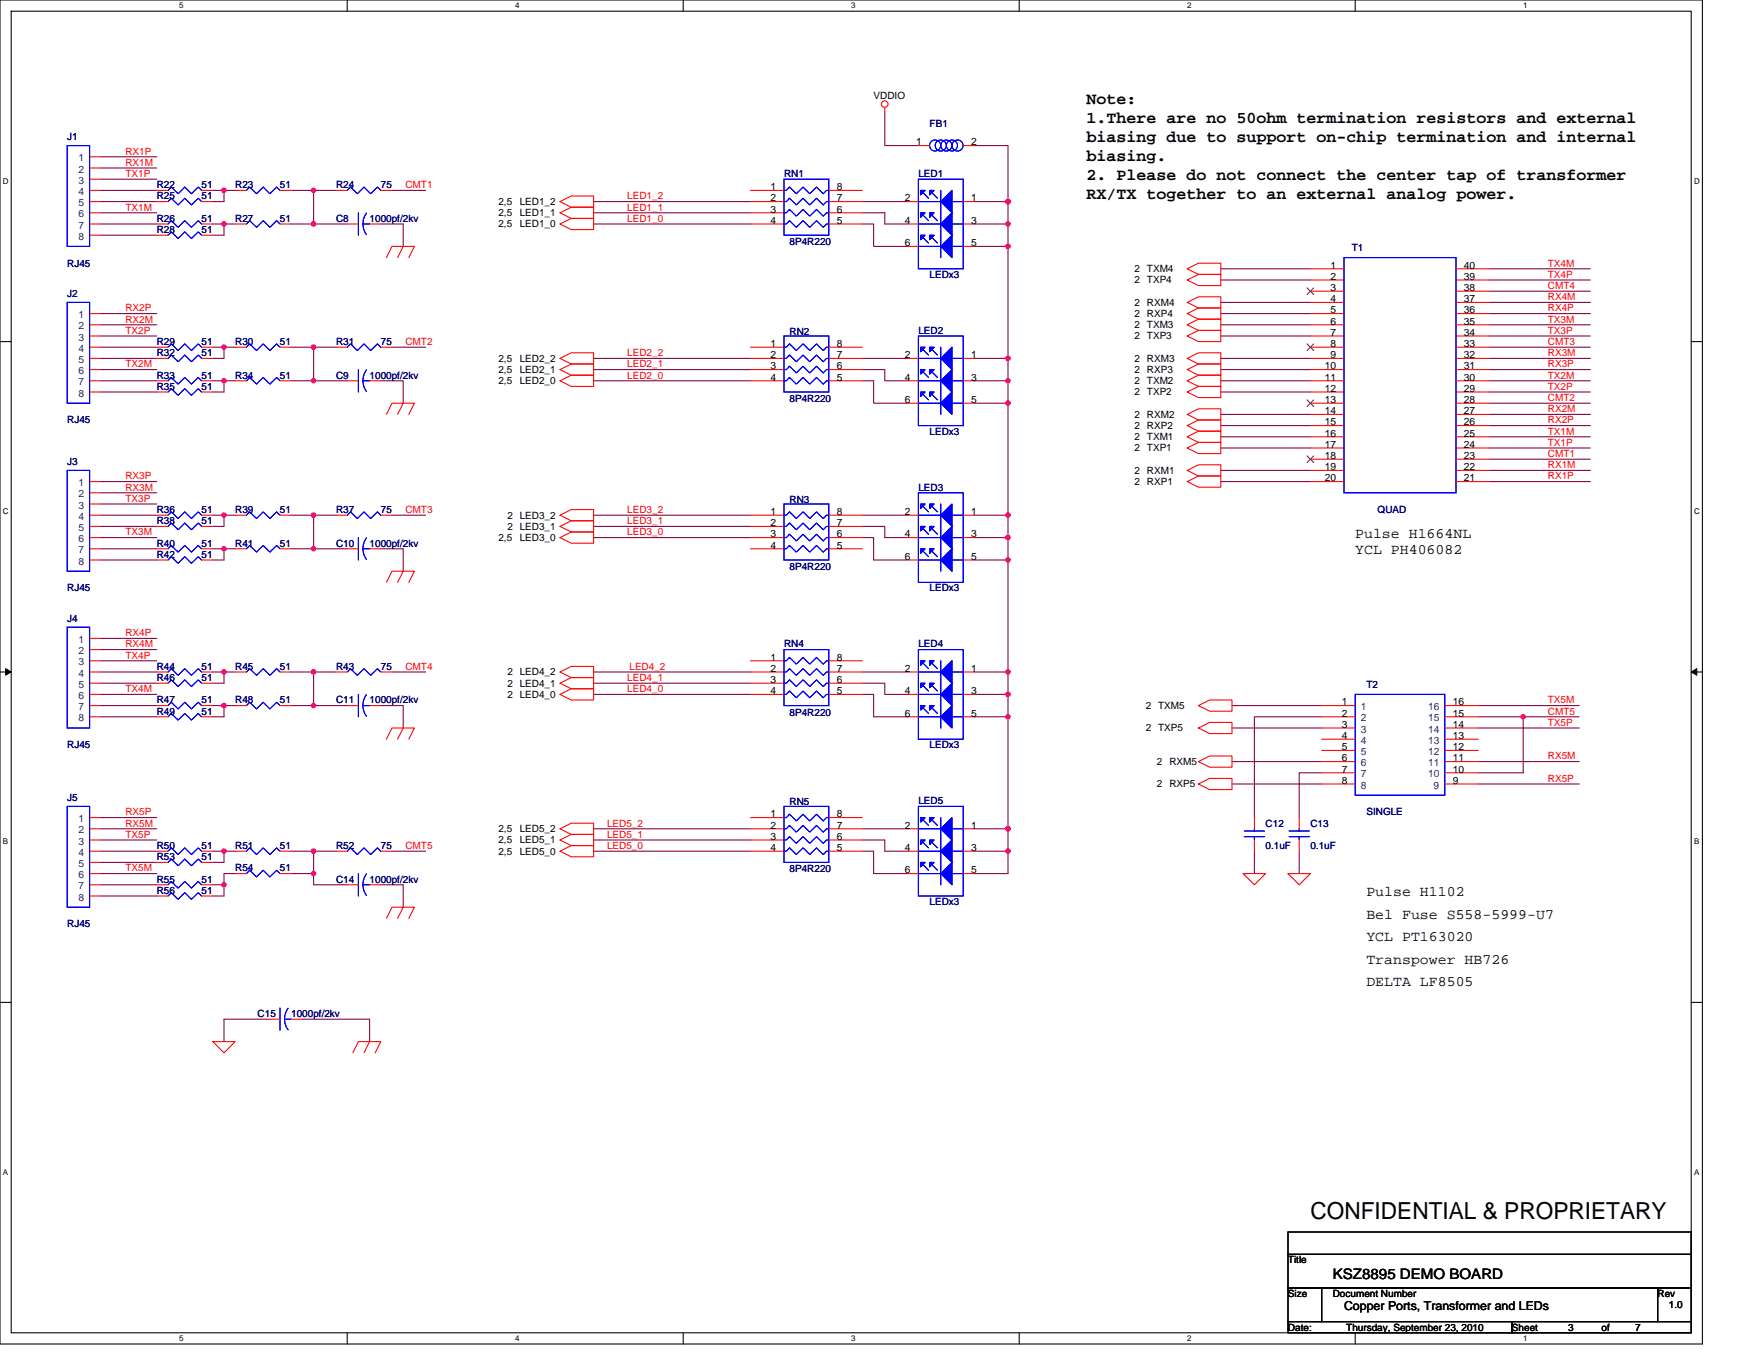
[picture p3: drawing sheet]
<svg xmlns="http://www.w3.org/2000/svg" width="279mm" height="216mm" viewBox="0 0 279 216" stroke-linecap="round" stroke-linejoin="round" font-family="sans-serif">
<path d="M0 0h270.3v213.4h-270.3zM1.8 1.8h266.7v209.8h-266.7z" fill="none" stroke="#000" stroke-width=".17"/>
<g fill="#fff">
<path d="M28.4 .2h.7v1.4h-.7z"/>
<path d="M28.4 211.8h.7v1.4h-.7z"/>
</g>
<path d="M55.1 0v1.8M55.1 211.6v1.8" fill="none" stroke="#000" stroke-width=".17"/>
<g fill="#fff">
<path d="M81.8 .2h.7v1.4h-.7z"/>
<path d="M81.8 211.8h.7v1.4h-.7z"/>
</g>
<path d="M108.5 0v1.8M108.5 211.6v1.8" fill="none" stroke="#000" stroke-width=".17"/>
<g fill="#fff">
<path d="M135.1 .2h.7v1.4h-.7z"/>
<path d="M135.1 211.8h.7v1.4h-.7z"/>
</g>
<path d="M161.8 0v1.8M161.8 211.6v1.8" fill="none" stroke="#000" stroke-width=".17"/>
<g fill="#fff">
<path d="M188.5 .2h.7v1.4h-.7z"/>
<path d="M188.5 211.8h.7v1.4h-.7z"/>
</g>
<path d="M215.1 0v1.8M215.1 211.6v1.8" fill="none" stroke="#000" stroke-width=".17"/>
<g fill="#fff">
<path d="M241.8 .2h.7v1.4h-.7z"/>
<path d="M241.8 211.8h.7v1.4h-.7z"/>
<path d="M.4 28h1v1.4h-1z"/>
<path d="M268.9 28h.9v1.4h-.9z"/>
<path d="M.4 80.5h1v1.4h-1z"/>
<path d="M268.9 80.5h.9v1.4h-.9z"/>
</g>
<path d="M0 54.2h1.8M268.5 54.2h1.8" fill="none" stroke="#000" stroke-width=".17"/>
<g fill="#fff">
<path d="M.4 132.9h.9v1.4h-.9z"/>
<path d="M268.9 132.9h.9v1.4h-.9z"/>
</g>
<path d="M0 106.7h1.8M268.5 106.7h1.8" fill="none" stroke="#000" stroke-width=".17"/>
<path d="M.9 106.2l.9 .5-.9 .5zM268.5 106.7l.9-.5v1z" fill="#000" stroke="#000" stroke-width=".16"/>
<g fill="#fff">
<path d="M.4 185.4h.9v1.4h-.9z"/>
<path d="M268.9 185.4h.9v1.4h-.9z"/>
</g>
<path d="M0 159.1h1.8M268.5 159.1h1.8M204.5 195.6h64v3.5h-64zM204.5 199.1h64v5.4h-64zM204.5 204.5h5.3v5.3h-5.3zM204.5 209.8h35.5v1.8h-35.5zM209.8 204.5h53.3v5.3h-53.3zM240 209.8h28.5v1.8h-28.5zM263.1 204.5h5.4v5.3h-5.4z" fill="none" stroke="#000" stroke-width=".17"/>
<g fill="none" stroke="#800040" stroke-width=".17">
<path d="M140.5 17.8v5.3h5.3M16 24.9h8.9M16 26.7h8.9M16 28.4h8.9M16 32h8.9M16 33.8h8.9M16 35.6h8.9M16 30.2h8.9M16 37.3h8.9M33.8 35.6h1.8M33.8 30.2h1.8M35.6 30.2h1.7"/>
<path d="M35.6 30.2v1.8h-1.8M35.6 35.6v1.7h-1.8M35.6 35.6h1.7M46.2 30.2h3.6M46.2 35.6h3.6M49.8 35.6h5.3M49.8 30.2v5.4M49.8 30.2h3.5M60.5 35.6h3.5v3.5M62.2 30.2h5.4M94.2 32h24.9M94.2 33.8h24.9"/>
<path d="M94.2 35.6h24.9M136.9 35.6h1.8v3.5h5.3M136.9 32h7.1M136.9 33.8h3.6v1.8h3.5M154.7 23.1h5.3v8.9M154.7 39.1h5.3M154.7 32h5.3M154.7 35.6h5.3M160 35.6v3.5M160 39.1v17.8M160 32v3.6M16 51.6h8.9"/>
<path d="M16 53.3h8.9M16 56.9h8.9M16 58.7h8.9M16 55.1h8.9M16 49.8h8.9M33.8 55.1h1.8M35.6 55.1h1.7M35.6 55.1v1.8h-1.8M46.2 55.1h3.6M49.8 55.1v5.4M49.8 55.1h3.5M62.2 55.1h5.4"/>
<path d="M94.2 56.9h24.9M94.2 58.7h24.9M136.9 56.9h7.1M136.9 58.7h3.6v1.8h3.5M154.7 56.9h5.3M160 56.9v3.6M193.8 49.8h14.2M193.8 48h14.2M193.8 42.7h14.2M193.8 44.4h14.2M193.8 58.7h14.2M193.8 56.9h14.2"/>
<path d="M193.8 51.6h14.2M193.8 53.3h14.2M236.5 44.4h16M236.5 42.7h16M236.5 49.8h16M236.5 48h16M236.5 46.2h16M236.5 55.1h16M236.5 53.3h16M236.5 51.6h16M236.5 56.9h16M236.5 58.7h16"/>
<path d="M16 60.5h8.9M16 78.2h8.9M16 76.5h8.9M16 62.2h8.9M33.8 60.5h1.8M35.6 60.5h1.7M35.6 60.5v1.7h-1.8M46.2 60.5h3.6M49.8 60.5h5.3M60.5 60.5h3.5v3.5M94.2 60.5h24.9M136.9 60.5h1.8v3.5h5.3"/>
<path d="M154.7 60.5h5.3M154.7 64h5.3M160 60.5v3.5M160 64v17.8M193.8 76.5h14.2M193.8 69.3h14.2M193.8 74.7h14.2M193.8 67.6h14.2M193.8 62.2h14.2M193.8 60.5h14.2M193.8 65.8h14.2M193.8 71.1h14.2"/>
<path d="M236.5 71.1h16M236.5 69.3h16M236.5 72.9h16M236.5 62.2h16M236.5 67.6h16M236.5 65.8h16M236.5 60.5h16M236.5 64h16M236.5 74.7h16M236.5 76.5h16M16 80h8.9M16 83.6h8.9"/>
<path d="M16 85.3h8.9M16 87.1h8.9M16 81.8h8.9M16 88.9h8.9M33.8 81.8h1.8M33.8 87.1h1.8M35.6 81.8v1.8h-1.8M35.6 81.8h1.7M35.6 87.1h1.7M35.6 87.1v1.8h-1.8M46.2 87.1h3.6M46.2 81.8h3.6"/>
<path d="M49.8 81.8v5.3M49.8 81.8h3.5M49.8 87.1h5.3M60.5 87.1h3.5v3.6M62.2 81.8h5.4M94.2 81.8h24.9M94.2 85.3h24.9M94.2 83.6h24.9M136.9 81.8h7.1M136.9 85.3h1.8v3.6h5.3M136.9 83.6h3.6v1.7h3.5M154.7 85.3h5.3"/>
<path d="M154.7 88.9h5.3M154.7 81.8h5.3M160 88.9v17.8M160 81.8v3.5M160 85.3v3.6M16 103.1h8.9M16 101.3h8.9M16 112h8.9M16 110.2h8.9M16 108.5h8.9M16 104.9h8.9M16 113.8h8.9"/>
<path d="M16 106.7h8.9M33.8 106.7h1.8M33.8 112h1.8M35.6 112h1.7M35.6 106.7v1.8h-1.8M35.6 112v1.8h-1.8M35.6 106.7h1.7M46.2 106.7h3.6M46.2 112h3.6M49.8 106.7v5.3M49.8 106.7h3.5M49.8 112h5.3"/>
<path d="M60.5 112h3.5v3.6M62.2 106.7h5.4M94.2 106.7h24.9M94.2 108.5h24.9M94.2 110.2h24.9M136.9 106.7h7.1M136.9 110.2h1.8v3.6h5.3M136.9 108.5h3.6v1.7h3.5M154.7 106.7h5.3M154.7 110.2h5.3M154.7 113.8h5.3M160 110.2v3.6"/>
<path d="M160 113.8v17.8M160 106.7v3.5M195.6 115.6h14.2M195.6 112h14.2M209.8 113.8h-10.7v16M234.7 113.8h7.1M234.7 112h16M234.7 115.6h16M241.8 113.8h8.9M241.8 113.8v8.9h-7.1M16 131.6h8.9M16 135.1h8.9"/>
<path d="M16 136.9h8.9M16 129.8h8.9M16 138.7h8.9M16 133.3h8.9M33.8 135.1h1.8M35.6 135.1v1.8h-1.8M35.6 135.1h1.7M37.3 138.7h-1.7v3.5h-1.8M46.2 138.7h3.6M46.2 135.1h3.6M49.8 138.7v1.8h5.3M49.8 135.1v3.6"/>
<path d="M49.8 135.1h3.5M62.2 135.1h5.4M94.2 131.6h24.9M94.2 135.1h24.9M94.2 133.3h24.9M136.9 131.6h7.1M136.9 135.1h1.8v3.6h5.3M136.9 133.3h3.6v1.8h3.5M154.7 131.6h5.3M154.7 135.1h5.3M160 135.1v3.6h-5.3M160 131.6v3.5"/>
<path d="M195.6 120.9h14.2M195.6 124.5h14.2M199.1 135.1v3.6M206.2 135.1v3.6M209.8 122.7h-3.6v7.1M234.7 124.5h16M234.7 120.9h16M16 140.5h8.9M16 142.2h8.9M33.8 140.5h1.8M60.5 140.5h3.5v3.5M42.7 161.8h-7.1v3.6"/>
<path d="M48 161.8h10.7v3.6"/>
</g>
<g fill="#f0f" stroke="#f0f" stroke-width=".17">
<circle cx="35.5" cy="81.8" r=".35"/>
<circle cx="160" cy="131.6" r=".35"/>
<circle cx="160" cy="113.8" r=".35"/>
<circle cx="35.5" cy="106.7" r=".35"/>
<circle cx="160" cy="106.7" r=".35"/>
<circle cx="160" cy="88.9" r=".35"/>
<circle cx="35.5" cy="112" r=".35"/>
<circle cx="49.8" cy="112" r=".35"/>
<circle cx="49.8" cy="106.7" r=".35"/>
<circle cx="160" cy="64" r=".35"/>
<circle cx="160" cy="60.4" r=".35"/>
<circle cx="160" cy="81.8" r=".35"/>
<circle cx="160" cy="85.3" r=".35"/>
<circle cx="49.8" cy="81.8" r=".35"/>
<circle cx="49.8" cy="138.7" r=".35"/>
<circle cx="49.8" cy="87.1" r=".35"/>
<circle cx="160" cy="110.2" r=".35"/>
<circle cx="160" cy="39.1" r=".35"/>
<circle cx="160" cy="32" r=".35"/>
<circle cx="160" cy="56.9" r=".35"/>
<circle cx="160" cy="35.5" r=".35"/>
<circle cx="160" cy="135.1" r=".35"/>
<circle cx="35.5" cy="30.2" r=".35"/>
<circle cx="35.5" cy="35.5" r=".35"/>
<circle cx="49.8" cy="30.2" r=".35"/>
<circle cx="49.8" cy="35.5" r=".35"/>
<circle cx="35.5" cy="55.1" r=".35"/>
<circle cx="35.5" cy="60.4" r=".35"/>
<circle cx="49.8" cy="55.1" r=".35"/>
<circle cx="49.8" cy="60.4" r=".35"/>
<circle cx="35.5" cy="140.4" r=".35"/>
<circle cx="49.8" cy="135.1" r=".35"/>
<circle cx="35.5" cy="135.1" r=".35"/>
<circle cx="35.5" cy="87.1" r=".35"/>
<circle cx="241.8" cy="113.8" r=".35"/>
</g>
<g fill="none" stroke="#f00" stroke-width=".17">
<path d="M140.5 17.1v.7M14.2 37.3h1.8M14.2 32h1.8M14.2 35.6h1.8M14.2 30.2h1.8M14.2 24.9h1.8M14.2 26.7h1.8M14.2 28.4h1.8M14.2 33.8h1.8M24.9 37.3h1.8M24.9 32h1.8M24.9 35.6h1.8"/>
<path d="M24.9 30.2h1.8M32 37.3h1.8M32 32h1.8M32 35.6h1.8M32 30.2h1.8M37.3 35.6h1.8M37.3 30.2h1.8M44.4 35.6h1.8M44.4 30.2h1.8M53.3 30.2h1.8M55.1 35.6h1.8M58.7 35.6h1.8"/>
<path d="M60.5 30.2h1.7M64 39.1l-.9 1.8M88.9 32l1.8-.9h3.5v1.8h-3.5zM88.9 33.8l1.8-.9h3.5v1.8h-3.5zM88.9 35.6l1.8-.9h3.5v1.7h-3.5zM119.1 32h5.4M119.1 35.6h5.4M119.1 30.2h5.4M119.1 33.8h5.4M131.6 32h5.3M131.6 35.6h5.3M131.6 30.2h5.3"/>
<path d="M131.6 33.8h5.3M144 32h1.8M144 35.6h1.8M144 39.1h1.8M145.8 23.1h1.8M152.9 23.1h1.8M152.9 32h1.8M152.9 35.6h1.8M152.9 39.1h1.8M14.2 55.1h1.8M14.2 56.9h1.8M14.2 58.7h1.8"/>
<path d="M14.2 49.8h1.8M14.2 51.6h1.8M14.2 53.3h1.8M24.9 55.1h1.8M24.9 56.9h1.8M32 55.1h1.8M32 56.9h1.8M37.3 55.1h1.8M44.4 55.1h1.8M53.3 55.1h1.8M60.5 55.1h1.7M61.3 40.9l.9-1.8h3.6l-.9 1.8"/>
<path d="M88.9 56.9l1.8-.9h3.5v1.8h-3.5zM88.9 58.7l1.8-.9h3.5v1.8h-3.5zM119.1 55.1h5.4M119.1 56.9h5.4M119.1 58.7h5.4M131.6 55.1h5.3M131.6 56.9h5.3M131.6 58.7h5.3M144 56.9h1.8M152.9 56.9h1.8M188.5 56.9l1.7-.9h3.6v1.8h-3.6zM188.5 53.3l1.7-.8h3.6v1.7h-3.6z"/>
<path d="M188.5 51.6l1.7-.9h3.6v1.8h-3.6zM188.5 58.7l1.7-.9h3.6v1.8h-3.6zM188.5 44.4l1.7-.8h3.6v1.7h-3.6zM188.5 42.7l1.7-.9h3.6v1.8h-3.6zM188.5 49.8l1.7-.9h3.6v1.8h-3.6zM188.5 48l1.7-.9h3.6v1.8h-3.6zM208 55.1h5.4M208 56.9h5.4M208 58.7h5.4M208 49.8h5.4M208 51.6h5.4M208 53.3h5.4"/>
<path d="M208 42.7h5.4M208 44.4h5.4M208 46.2h5.4M208 48h5.4M231.1 55.1h5.4M231.1 56.9h5.4M231.1 58.7h5.4M231.1 49.8h5.4M231.1 51.6h5.4M231.1 53.3h5.4M231.1 42.7h5.4M231.1 44.4h5.4"/>
<path d="M231.1 46.2h5.4M231.1 48h5.4M14.2 60.5h1.8M14.2 62.2h1.8M14.2 76.5h1.8M14.2 78.2h1.8M24.9 60.5h1.8M24.9 62.2h1.8M32 60.5h1.8M32 62.2h1.8M37.3 60.5h1.8M44.4 60.5h1.8"/>
<path d="M55.1 60.5h1.8M58.7 60.5h1.8M61.3 65.8l.9-1.8h3.6l-.9 1.8M64 64l-.9 1.8M88.9 60.5l1.8-.9h3.5v1.7h-3.5zM119.1 60.5h5.4M131.6 60.5h5.3M144 60.5h1.8M144 64h1.8M152.9 60.5h1.8M152.9 64h1.8M188.5 71.1l1.7-.9h3.6v1.8h-3.6z"/>
<path d="M188.5 69.3l1.7-.8h3.6v1.7h-3.6zM188.5 62.2l1.7-.9h3.6v1.8h-3.6zM188.5 60.5l1.7-.9h3.6v1.7h-3.6zM188.5 74.7l1.7-.9h3.6v1.8h-3.6zM188.5 76.5l1.7-.9h3.6v1.7h-3.6zM188.5 67.6l1.7-.9h3.6v1.8h-3.6zM188.5 65.8l1.7-.9h3.6v1.8h-3.6zM208 60.5h5.4M208 62.2h5.4M208 64h5.4M208 65.8h5.4M208 67.6h5.4"/>
<path d="M208 69.3h5.4M208 71.1h5.4M208 72.9h5.4M208 74.7h5.4M208 76.5h5.4M231.1 60.5h5.4M231.1 62.2h5.4M231.1 64h5.4M231.1 65.8h5.4M231.1 67.6h5.4M231.1 69.3h5.4M231.1 71.1h5.4"/>
<path d="M231.1 72.9h5.4M231.1 74.7h5.4M231.1 76.5h5.4M14.2 88.9h1.8M14.2 87.1h1.8M14.2 83.6h1.8M14.2 81.8h1.8M14.2 80h1.8M14.2 85.3h1.8M24.9 88.9h1.8M24.9 87.1h1.8M24.9 83.6h1.8"/>
<path d="M24.9 81.8h1.8M32 88.9h1.8M32 87.1h1.8M32 83.6h1.8M32 81.8h1.8M37.3 87.1h1.8M37.3 81.8h1.8M44.4 87.1h1.8M44.4 81.8h1.8M53.3 81.8h1.8M55.1 87.1h1.8M58.7 87.1h1.8"/>
<path d="M60.5 81.8h1.7M61.3 92.5l.9-1.8h3.6l-.9 1.8M64 90.7l-.9 1.8M88.9 81.8l1.8-.9h3.5v1.8h-3.5zM88.9 83.6l1.8-.9h3.5v1.8h-3.5zM88.9 85.3l1.8-.8h3.5v1.7h-3.5zM119.1 87.1h5.4M119.1 83.6h5.4M119.1 81.8h5.4M119.1 85.3h5.4M131.6 87.1h5.3M131.6 83.6h5.3"/>
<path d="M131.6 81.8h5.3M131.6 85.3h5.3M144 88.9h1.8M144 81.8h1.8M144 85.3h1.8M152.9 88.9h1.8M152.9 81.8h1.8M152.9 85.3h1.8M14.2 101.3h1.8M14.2 103.1h1.8M14.2 104.9h1.8M14.2 106.7h1.8"/>
<path d="M14.2 108.5h1.8M14.2 110.2h1.8M14.2 112h1.8M14.2 113.8h1.8M24.9 106.7h1.8M24.9 108.5h1.8M24.9 112h1.8M24.9 113.8h1.8M32 106.7h1.8M32 108.5h1.8M32 112h1.8M32 113.8h1.8"/>
<path d="M37.3 106.7h1.8M37.3 112h1.8M44.4 106.7h1.8M44.4 112h1.8M53.3 106.7h1.8M55.1 112h1.8M58.7 112h1.8M60.5 106.7h1.7M61.3 117.3l.9-1.7h3.6l-.9 1.7M64 115.6l-.9 1.7M88.9 106.7l1.8-.9h3.5v1.8h-3.5zM88.9 108.5l1.8-.9h3.5v1.7h-3.5z"/>
<path d="M88.9 110.2l1.8-.9h3.5v1.8h-3.5zM119.1 104.9h5.4M119.1 106.7h5.4M119.1 108.5h5.4M119.1 110.2h5.4M131.6 104.9h5.3M131.6 106.7h5.3M131.6 108.5h5.3M131.6 110.2h5.3M144 106.7h1.8M144 110.2h1.8M144 113.8h1.8"/>
<path d="M152.9 106.7h1.8M152.9 110.2h1.8M152.9 113.8h1.8M190.2 115.6l1.8-.9h3.6v1.8h-3.6zM190.2 112l1.8-.9h3.6v1.8h-3.6zM209.8 112h5.3M209.8 113.8h5.3M209.8 115.6h5.3M209.8 117.3h5.3M209.8 119.1h5.3M229.4 112h5.3M229.4 113.8h5.3"/>
<path d="M229.4 115.6h5.3M229.4 117.3h5.3M229.4 119.1h5.3M14.2 135.1h1.8M14.2 129.8h1.8M14.2 131.6h1.8M14.2 133.3h1.8M14.2 136.9h1.8M14.2 138.7h1.8M24.9 135.1h1.8M24.9 136.9h1.8M32 135.1h1.8"/>
<path d="M32 136.9h1.8M37.3 135.1h1.8M37.3 138.7h1.8M44.4 135.1h1.8M44.4 138.7h1.8M53.3 135.1h1.8M60.5 135.1h1.7M88.9 131.6l1.8-.9h3.5v1.8h-3.5zM88.9 135.1l1.8-.9h3.5v1.8h-3.5zM88.9 133.3l1.8-.8h3.5v1.7h-3.5zM119.1 135.1h5.4M119.1 129.8h5.4"/>
<path d="M119.1 131.6h5.4M119.1 133.3h5.4M131.6 135.1h5.3M131.6 129.8h5.3M131.6 131.6h5.3M131.6 133.3h5.3M144 135.1h1.8M144 131.6h1.8M144 138.7h1.8M152.9 135.1h1.8M152.9 131.6h1.8M152.9 138.7h1.8"/>
<path d="M190.2 124.5l1.8-.9h3.6v1.7h-3.6zM190.2 120.9l1.8-.9h3.6v1.8h-3.6zM197.4 138.7h3.5l-1.8 1.8zM199.1 129.8v1.8M199.1 133.3v1.8M204.5 138.7h3.5l-1.8 1.8zM206.2 129.8v1.8M206.2 133.3v1.8M209.8 120.9h5.3M209.8 122.7h5.3M209.8 124.5h5.3M229.4 120.9h5.3"/>
<path d="M229.4 122.7h5.3M229.4 124.5h5.3M14.2 140.5h1.8M14.2 142.2h1.8M24.9 140.5h1.8M24.9 142.2h1.8M32 140.5h1.8M32 142.2h1.8M55.1 140.5h1.8M58.7 140.5h1.8M61.3 145.8l.9-1.8h3.6l-.9 1.8M64 144l-.9 1.8"/>
<path d="M33.8 165.4h3.5l-1.7 1.7zM42.7 161.8h1.7M46.2 161.8h1.8M56 167.1l.9-1.7h3.6l-.9 1.7M58.7 165.4l-.9 1.7"/>
<circle cx="140.4" cy="16.5" r=".52"/>
</g>
<g fill="none" stroke="#00f" stroke-width=".17">
<path d="M10.7 23.1h3.5v16h-3.5zM26.7 37.3l.5-.5 1.1 1.1 1-1.1 1.1 1.1 1.1-1.1 .5 .5M26.7 32l.5-.5 1.1 1 1-1 1.1 1 1.1-1 .5 .5M26.7 35.6l.5-.6 1.1 1.1 1-1.1 1.1 1.1 1.1-1.1 .5 .6M26.7 30.2l.5-.5 1.1 1.1 1-1.1 1.1 1.1 1.1-1.1 .5 .5M39.1 30.2l.5-.5 1.1 1.1 1.1-1.1 1 1.1 1.1-1.1 .5 .5M39.1 35.6l.5-.6 1.1 1.1 1.1-1.1 1 1.1 1.1-1.1 .5 .6M55.1 30.2l.5-.5 1.1 1.1 1.1-1.1 1 1.1 1.1-1.1 .6 .5M56.9 33.8v3.5M57.6 35.6h1.1M58.2 33.8a2.86 2.86 0 0 0 0 3.5M124.5 28.4h7.1v8.9h-7.1z"/>
<path d="M124.5 30.2h.3l.5-.5 1.1 1.1 1.1-1.1 1 1.1 1.1-1.1 1.1 1.1 .5-.6h.4M124.5 32h.3l.5-.5 1.1 1 1.1-1 1 1 1.1-1 1.1 1 .5-.5h.4M124.5 33.8h.3l.5-.5 1.1 1 1.1-1 1 1 1.1-1 1.1 1 .5-.5h.4M124.5 35.6h.3l.5-.6 1.1 1.1 1.1-1.1 1 1.1 1.1-1.1 1.1 1.1 .5-.5h.4M125.3 29.7l-.1 .2M125.3 31.5l-.1 .1M125.3 33.3l-.1 .1M125.3 35l-.1 .2M145.8 32h3.6M145.8 35.6h3.6M145.8 39.1h3.6M145.8 28.4h7.1v14.3h-7.1z"/>
<path d="M146.5 34.1l.9 .9M146.5 37.7l.9 .9M146.5 30.6l.9 .9M147.9 30.6l.9 .9M147.9 34.1l.9 .9M147.9 37.7l.9 .9M149.4 30.2v10.7M151.1 32h1.8M151.1 35.6h1.8M151.1 39.1h1.8M10.7 48h3.5v16h-3.5zM26.7 56.9l.5-.5 1.1 1 1-1 1.1 1 1.1-1 .5 .5"/>
<path d="M26.7 55.1l.5-.5 1.1 1 1-1 1.1 1 1.1-1 .5 .5M39.1 55.1l.5-.5 1.1 1 1.1-1 1 1 1.1-1 .5 .5M55.1 55.1l.5-.5 1.1 1 1.1-1 1 1 1.1-1 .6 .5M56.9 58.7v3.5M58.2 58.7a2.86 2.86 0 0 0 0 3.4M124.5 53.3h7.1v8.9h-7.1zM124.5 55.1h.3l.5-.5 1.1 1 1.1-1 1 1 1.1-1 1.1 1 .5-.5h.4M124.5 56.9h.3l.5-.5 1.1 1 1.1-1 1 1 1.1-1 1.1 1 .5-.5h.4M124.5 58.7h.3l.5-.6 1.1 1.1 1.1-1.1 1 1.1 1.1-1.1 1.1 1.1 .5-.5h.4M125.3 54.6l-.1 .2M125.3 56.4l-.1 .1M125.3 58.1l-.1 .2"/>
<path d="M125.3 59.9l-.1 .2M145.8 56.9h3.6M145.8 53.3h7.1v14.3h-7.1zM146.5 59l.9 .9M146.5 55.5l.9 .9M147.9 55.5l.9 .9M147.9 59l.9 .9M149.4 55.1v10.7M151.1 56.9h1.8M213.4 40.9h17.7v37.3h-17.7zM10.7 74.7h3.5v16h-3.5zM26.7 62.2l.5-.5 1.1 1.1 1-1.1 1.1 1.1 1.1-1.1 .5 .5"/>
<path d="M26.7 60.5l.5-.6 1.1 1.1 1-1.1 1.1 1.1 1.1-1.1 .5 .6M39.1 60.5l.5-.6 1.1 1.1 1.1-1.1 1 1.1 1.1-1.1 .5 .6M57.6 60.5h1.1M124.5 60.5h.3l.5-.6 1.1 1.1 1.1-1.1 1 1.1 1.1-1.1 1.1 1.1 .5-.5h.4M145.8 60.5h3.6M145.8 64h3.6M145.8 78.2h7.1v14.3h-7.1zM146.5 62.6l.9 .9M147.9 62.6l.9 .9M151.1 60.5h1.8M151.1 64h1.8M10.7 99.6h3.5v16h-3.5z"/>
<path d="M26.7 88.9l.5-.5 1.1 1 1-1 1.1 1 1.1-1 .5 .5M26.7 83.6l.5-.6 1.1 1.1 1-1.1 1.1 1.1 1.1-1.1 .5 .6M26.7 87.1l.5-.5 1.1 1.1 1-1.1 1.1 1.1 1.1-1.1 .5 .5M26.7 81.8l.5-.5 1.1 1 1-1 1.1 1 1.1-1 .5 .5M39.1 81.8l.5-.5 1.1 1 1.1-1 1 1 1.1-1 .5 .5M39.1 87.1l.5-.5 1.1 1.1 1.1-1.1 1 1.1 1.1-1.1 .5 .5M55.1 81.8l.5-.5 1.1 1 1.1-1 1 1 1.1-1 .6 .5M56.9 85.3v3.6M57.6 87.1h1.1M58.2 85.4a2.86 2.86 0 0 0 0 3.4M124.5 80h7.1v8.9h-7.1zM124.5 81.8h.3l.5-.5 1.1 1 1.1-1 1 1 1.1-1 1.1 1 .5-.5h.4"/>
<path d="M124.5 83.6h.3l.5-.6 1.1 1.1 1.1-1.1 1 1.1 1.1-1.1 1.1 1.1 .5-.5h.4M124.5 85.3h.3l.5-.5 1.1 1.1 1.1-1.1 1 1.1 1.1-1.1 1.1 1.1 .5-.6h.4M124.5 87.1h.3l.5-.5 1.1 1.1 1.1-1.1 1 1.1 1.1-1.1 1.1 1.1 .5-.6h.4M125.3 81.3l-.1 .1M125.3 83l-.1 .2M125.3 84.8l-.1 .2M125.3 86.6l-.1 .2M145.8 81.8h3.6M145.8 85.3h3.6M145.8 88.9h3.6M146.5 83.9l.9 .9M146.5 87.5l.9 .9"/>
<path d="M146.5 80.4l.9 .9M147.9 80.4l.9 .9M147.9 83.9l.9 .9M147.9 87.5l.9 .9M149.4 80v10.7M151.1 81.8h1.8M151.1 85.3h1.8M151.1 88.9h1.8M26.7 108.5l.5-.6 1.1 1.1 1-1.1 1.1 1.1 1.1-1.1 .5 .6M26.7 112l.5-.5 1.1 1 1-1 1.1 1 1.1-1 .5 .5M26.7 113.8l.5-.5 1.1 1 1-1 1.1 1 1.1-1 .5 .5M26.7 106.7l.5-.5 1.1 1 1-1 1.1 1 1.1-1 .5 .5"/>
<path d="M39.1 112l.5-.5 1.1 1 1.1-1 1 1 1.1-1 .5 .5M39.1 106.7l.5-.5 1.1 1 1.1-1 1 1 1.1-1 .5 .5M55.1 106.7l.5-.5 1.1 1 1.1-1 1 1 1.1-1 .6 .5M56.9 110.2v3.6M57.6 112h1.1M58.2 110.3a2.86 2.86 0 0 0 0 3.4M124.5 103.1h7.1v8.9h-7.1zM124.5 104.9h.3l.5-.5 1.1 1 1.1-1 1 1 1.1-1 1.1 1 .5-.5h.4M124.5 106.7h.3l.5-.5 1.1 1 1.1-1 1 1 1.1-1 1.1 1 .5-.5h.4M124.5 108.5h.3l.5-.6 1.1 1.1 1.1-1.1 1 1.1 1.1-1.1 1.1 1.1 .5-.5h.4M124.5 110.2h.3l.5-.5 1.1 1.1 1.1-1.1 1 1.1 1.1-1.1 1.1 1.1 .5-.6h.4M125.3 104.4l-.1 .1"/>
<path d="M125.3 106.2l-.1 .1M125.3 107.9l-.1 .2M125.3 109.7l-.1 .2M145.8 106.7h3.6M145.8 110.2h3.6M145.8 113.8h3.6M145.8 103.1h7.1v14.2h-7.1zM146.5 108.8l.9 .9M146.5 112.4l.9 .9M146.5 105.3l.9 .9M147.9 105.3l.9 .9M147.9 108.8l.9 .9"/>
<path d="M147.9 112.4l.9 .9M149.4 104.9v10.7M151.1 106.7h1.8M151.1 110.2h1.8M151.1 113.8h1.8M215.1 110.2h14.3v16h-14.3zM10.7 128h3.5v16h-3.5zM26.7 136.9l.5-.5 1.1 1 1-1 1.1 1 1.1-1 .5 .5M26.7 135.1l.5-.5 1.1 1.1 1-1.1 1.1 1.1 1.1-1.1 .5 .5M39.1 135.1l.5-.5 1.1 1.1 1.1-1.1 1 1.1 1.1-1.1 .5 .5M39.1 138.7l.5-.5 1.1 1 1.1-1 1 1 1.1-1 .5 .5M55.1 135.1l.5-.5 1.1 1.1 1.1-1.1 1 1.1 1.1-1.1 .6 .5"/>
<path d="M56.9 138.7v3.5M58.2 138.7a2.86 2.86 0 0 0 0 3.5M124.5 128h7.1v8.9h-7.1zM124.5 129.8h.3l.5-.5 1.1 1 1.1-1 1 1 1.1-1 1.1 1 .5-.5h.4M124.5 131.6h.3l.5-.6 1.1 1.1 1.1-1.1 1 1.1 1.1-1.1 1.1 1.1 .5-.5h.4M124.5 133.4h.3l.5-.6 1.1 1.1 1.1-1.1 1 1.1 1.1-1.1 1.1 1.1 .5-.5h.4M124.5 135.1h.3l.5-.5 1.1 1.1 1.1-1.1 1 1.1 1.1-1.1 1.1 1.1 .5-.6h.4M125.3 129.3l-.1 .1M125.3 131l-.1 .2M125.3 132.8l-.1 .2M125.3 134.6l-.1 .2M145.8 131.6h3.6"/>
<path d="M145.8 135.1h3.6M145.8 138.7h3.6M145.8 128h7.1v14.2h-7.1zM146.5 133.7l.9 .9M146.5 137.3l.9 .9M146.5 130.2l.9 .8M147.9 130.2l.9 .8M147.9 133.7l.9 .9M147.9 137.3l.9 .9M149.4 129.8v10.7M151.1 131.6h1.8M151.1 135.1h1.8"/>
<path d="M151.1 138.7h1.8M197.5 132.8h3.2M197.5 131.9h3.2M199.1 131.6v.3M199.1 132.8v.5M204.6 132.8h3.3M204.6 131.9h3.3M206.2 131.6v.3M206.2 132.8v.5M26.7 140.5l.5-.6 1.1 1.1 1-1.1 1.1 1.1 1.1-1.1 .5 .6M26.7 142.2l.5-.5 1.1 1.1 1-1.1 1.1 1.1 1.1-1.1 .5 .5M57.6 140.5h1.1"/>
<path d="M44.4 160v3.6M45.2 161.8h1M45.7 160.1a2.86 2.86 0 0 0 0 3.4"/>
<circle cx="148.5" cy="23.1" r=".88"/>
<circle cx="149.3" cy="23.1" r=".88"/>
<circle cx="150.2" cy="23.1" r=".88"/>
<circle cx="151.1" cy="23.1" r=".88"/>
<circle cx="152" cy="23.1" r=".88"/>
</g>
<g fill="#00f" stroke="#00f" stroke-width=".17">
<path d="M151.1 55.1v3.6l-1.7-1.8z" fill-rule="evenodd"/>
<path d="M147.6 55.1h.7l-.7 .7z" fill-rule="evenodd"/>
<path d="M146.2 55.1h.7l-.7 .7z" fill-rule="evenodd"/>
<path d="M151.1 58.7v3.5l-1.7-1.7z" fill-rule="evenodd"/>
<path d="M147.6 58.7h.7l-.7 .7z" fill-rule="evenodd"/>
<path d="M146.2 58.7h.7l-.7 .7z" fill-rule="evenodd"/>
<path d="M151.1 62.2v3.6l-1.7-1.8z" fill-rule="evenodd"/>
<path d="M147.6 62.2h.7l-.7 .7z" fill-rule="evenodd"/>
<path d="M146.2 62.2h.7l-.7 .7z" fill-rule="evenodd"/>
<path d="M151.1 55.1v3.6l-1.7-1.8z" fill-rule="evenodd"/>
<path d="M147.6 55.1h.7l-.7 .7z" fill-rule="evenodd"/>
<path d="M146.2 55.1h.7l-.7 .7z" fill-rule="evenodd"/>
<path d="M151.1 58.7v3.5l-1.7-1.7z" fill-rule="evenodd"/>
<path d="M147.6 58.7h.7l-.7 .7z" fill-rule="evenodd"/>
<path d="M146.2 58.7h.7l-.7 .7z" fill-rule="evenodd"/>
<path d="M151.1 62.2v3.6l-1.7-1.8z" fill-rule="evenodd"/>
<path d="M147.6 62.2h.7l-.7 .7z" fill-rule="evenodd"/>
<path d="M146.2 62.2h.7l-.7 .7z" fill-rule="evenodd"/>
<path d="M151.1 129.8v3.6l-1.7-1.8z" fill-rule="evenodd"/>
<path d="M147.6 129.8h.7l-.7 .7z" fill-rule="evenodd"/>
<path d="M146.2 129.8h.7l-.7 .7z" fill-rule="evenodd"/>
<path d="M151.1 133.3v3.6l-1.7-1.8z" fill-rule="evenodd"/>
<path d="M147.6 133.3h.7l-.7 .8z" fill-rule="evenodd"/>
<path d="M146.2 133.3h.7l-.7 .8z" fill-rule="evenodd"/>
<path d="M151.1 136.9v3.6l-1.7-1.8z" fill-rule="evenodd"/>
<path d="M147.6 136.9h.7l-.7 .7z" fill-rule="evenodd"/>
<path d="M146.2 136.9h.7l-.7 .7z" fill-rule="evenodd"/>
<path d="M151.1 129.8v3.6l-1.7-1.8z" fill-rule="evenodd"/>
<path d="M147.6 129.8h.7l-.7 .7z" fill-rule="evenodd"/>
<path d="M146.2 129.8h.7l-.7 .7z" fill-rule="evenodd"/>
<path d="M151.1 133.3v3.6l-1.7-1.8z" fill-rule="evenodd"/>
<path d="M147.6 133.3h.7l-.7 .8z" fill-rule="evenodd"/>
<path d="M146.2 133.3h.7l-.7 .8z" fill-rule="evenodd"/>
<path d="M151.1 136.9v3.6l-1.7-1.8z" fill-rule="evenodd"/>
<path d="M147.6 136.9h.7l-.7 .7z" fill-rule="evenodd"/>
<path d="M146.2 136.9h.7l-.7 .7z" fill-rule="evenodd"/>
<path d="M151.1 30.2v3.6l-1.7-1.8z" fill-rule="evenodd"/>
<path d="M147.6 30.2h.7l-.7 .7z" fill-rule="evenodd"/>
<path d="M146.2 30.2h.7l-.7 .7z" fill-rule="evenodd"/>
<path d="M151.1 33.8v3.5l-1.7-1.7z" fill-rule="evenodd"/>
<path d="M147.6 33.8h.7l-.7 .7z" fill-rule="evenodd"/>
<path d="M146.2 33.8h.7l-.7 .7z" fill-rule="evenodd"/>
<path d="M151.1 37.3v3.6l-1.7-1.8z" fill-rule="evenodd"/>
<path d="M147.6 37.3h.7l-.7 .8z" fill-rule="evenodd"/>
<path d="M146.2 37.3h.7l-.7 .8z" fill-rule="evenodd"/>
<path d="M151.1 30.2v3.6l-1.7-1.8z" fill-rule="evenodd"/>
<path d="M147.6 30.2h.7l-.7 .7z" fill-rule="evenodd"/>
<path d="M146.2 30.2h.7l-.7 .7z" fill-rule="evenodd"/>
<path d="M151.1 33.8v3.5l-1.7-1.7z" fill-rule="evenodd"/>
<path d="M147.6 33.8h.7l-.7 .7z" fill-rule="evenodd"/>
<path d="M146.2 33.8h.7l-.7 .7z" fill-rule="evenodd"/>
<path d="M151.1 37.3v3.6l-1.7-1.8z" fill-rule="evenodd"/>
<path d="M147.6 37.3h.7l-.7 .8z" fill-rule="evenodd"/>
<path d="M146.2 37.3h.7l-.7 .8z" fill-rule="evenodd"/>
<path d="M151.1 104.9v3.6l-1.7-1.8z" fill-rule="evenodd"/>
<path d="M147.6 104.9h.7l-.7 .7z" fill-rule="evenodd"/>
<path d="M146.2 104.9h.7l-.7 .7z" fill-rule="evenodd"/>
<path d="M151.1 108.5v3.5l-1.7-1.8z" fill-rule="evenodd"/>
<path d="M147.6 108.5h.7l-.7 .7z" fill-rule="evenodd"/>
<path d="M146.2 108.5h.7l-.7 .7z" fill-rule="evenodd"/>
<path d="M151.1 112v3.6l-1.7-1.8z" fill-rule="evenodd"/>
<path d="M147.6 112h.7l-.7 .7z" fill-rule="evenodd"/>
<path d="M146.2 112h.7l-.7 .7z" fill-rule="evenodd"/>
<path d="M151.1 104.9v3.6l-1.7-1.8z" fill-rule="evenodd"/>
<path d="M147.6 104.9h.7l-.7 .7z" fill-rule="evenodd"/>
<path d="M146.2 104.9h.7l-.7 .7z" fill-rule="evenodd"/>
<path d="M151.1 108.5v3.5l-1.7-1.8z" fill-rule="evenodd"/>
<path d="M147.6 108.5h.7l-.7 .7z" fill-rule="evenodd"/>
<path d="M146.2 108.5h.7l-.7 .7z" fill-rule="evenodd"/>
<path d="M151.1 112v3.6l-1.7-1.8z" fill-rule="evenodd"/>
<path d="M147.6 112h.7l-.7 .7z" fill-rule="evenodd"/>
<path d="M146.2 112h.7l-.7 .7z" fill-rule="evenodd"/>
<path d="M151.1 80v3.6l-1.7-1.8z" fill-rule="evenodd"/>
<path d="M147.6 80h.7l-.7 .7z" fill-rule="evenodd"/>
<path d="M146.2 80h.7l-.7 .7z" fill-rule="evenodd"/>
<path d="M151.1 83.6v3.5l-1.7-1.8z" fill-rule="evenodd"/>
<path d="M147.6 83.6h.7l-.7 .7z" fill-rule="evenodd"/>
<path d="M146.2 83.6h.7l-.7 .7z" fill-rule="evenodd"/>
<path d="M151.1 87.1v3.6l-1.7-1.8z" fill-rule="evenodd"/>
<path d="M147.6 87.1h.7l-.7 .7z" fill-rule="evenodd"/>
<path d="M146.2 87.1h.7l-.7 .7z" fill-rule="evenodd"/>
<path d="M151.1 80v3.6l-1.7-1.8z" fill-rule="evenodd"/>
<path d="M147.6 80h.7l-.7 .7z" fill-rule="evenodd"/>
<path d="M146.2 80h.7l-.7 .7z" fill-rule="evenodd"/>
<path d="M151.1 83.6v3.5l-1.7-1.8z" fill-rule="evenodd"/>
<path d="M147.6 83.6h.7l-.7 .7z" fill-rule="evenodd"/>
<path d="M146.2 83.6h.7l-.7 .7z" fill-rule="evenodd"/>
<path d="M151.1 87.1v3.6l-1.7-1.8z" fill-rule="evenodd"/>
<path d="M147.6 87.1h.7l-.7 .7z" fill-rule="evenodd"/>
<path d="M146.2 87.1h.7l-.7 .7z" fill-rule="evenodd"/>
</g>
<path d="M207.5 45.7l1.1 1.1M207.5 54.6l1.1 1.1M208.6 45.7l-1.1 1.1M208.6 54.6l-1.1 1.1M207.5 63.5l1.1 1.1M207.5 72.4l1.1 1M208.6 63.5l-1.1 1.1M208.6 72.4l-1.1 1" fill="none" stroke="#804000" stroke-width=".16"/>
<text font-size="3.7" x="208" y="193.6">CONFIDENTIAL &amp; PROPRIETARY</text>
<g font-size="2.6">
<text x="172.5" y="16.4">Note:</text>
<text x="172.5" y="19.5">1.There are no 50ohm termination resistors and external</text>
<text x="172.5" y="22.5">biasing due to support on-chip termination and internal</text>
<text x="172.5" y="25.5">biasing.</text>
<text x="172.5" y="28.6">2. Please do not connect the center tap of transformer</text>
<text x="172.5" y="31.6">RX/TX together to an external analog power.</text>
</g>
<g font-size="2.3">
<text x="215.1" y="85.4">Pulse H1664NL</text>
<text x="215.1" y="87.9">YCL PH406082</text>
<text x="216.9" y="142.3">Pulse H1102</text>
<text x="216.9" y="145.9">Bel Fuse S558-5999-U7</text>
<text x="216.9" y="149.4">YCL PT163020</text>
<text x="216.9" y="153">Transpower HB726</text>
<text x="216.9" y="156.5">DELTA LF8505</text>
<text x="211.6" y="203">KSZ8895 DEMO BOARD</text>
</g>
<text font-size="1.9" x="213.4" y="208">Copper Ports, Transformer and LEDs</text>
<g font-size="1.6">
<text x="138.7" y="15.6">VDDIO</text>
<text x="145.4" y="23.1">1</text>
<text x="154.2" y="23.1">2</text>
<text x="79.1" y="32.5">2,5</text>
<text x="79.1" y="34.3">2,5</text>
<text x="82.5" y="32.5">LED1_2</text>
<text x="82.5" y="34.3">LED1_1</text>
<text x="122.3" y="30.2">1</text>
<text x="122.3" y="32">2</text>
<text x="122.3" y="33.8">3</text>
<text x="122.3" y="35.5">4</text>
<text x="132.8" y="30.2">8</text>
<text x="132.8" y="32">7</text>
<text x="132.8" y="33.8">6</text>
<text x="132.8" y="35.5">5</text>
<text x="143.7" y="32">2</text>
<text x="143.7" y="35.5">4</text>
<text x="154.2" y="32">1</text>
<text x="154.2" y="35.5">3</text>
<text x="79.1" y="36.1">2,5</text>
<text x="82.5" y="36.1">LED1_0</text>
<text x="143.7" y="39.1">6</text>
<text x="154.2" y="39.1">5</text>
<text x="180.1" y="45">2 TXP4</text>
<text x="180.1" y="43.2">2 TXM4</text>
<text x="211.2" y="42.7">1</text>
<text x="211.2" y="44.4">2</text>
<text x="211.2" y="46.2">3</text>
<text x="211.2" y="48">4</text>
<text x="232.4" y="48">37</text>
<text x="232.4" y="46.2">38</text>
<text x="232.4" y="44.4">39</text>
<text x="232.4" y="42.7">40</text>
<text x="180.1" y="53.9">2 TXP3</text>
<text x="180.1" y="52.1">2 TXM3</text>
<text x="180.1" y="50.3">2 RXP4</text>
<text x="180.1" y="48.5">2 RXM4</text>
<text x="211.2" y="49.8">5</text>
<text x="211.2" y="51.5">6</text>
<text x="211.2" y="53.3">7</text>
<text x="232.4" y="53.3">34</text>
<text x="232.4" y="51.5">35</text>
<text x="232.4" y="49.8">36</text>
<text x="79.1" y="57.4">2,5</text>
<text x="79.1" y="59.2">2,5</text>
<text x="82.5" y="57.4">LED2_2</text>
<text x="82.5" y="59.2">LED2_1</text>
<text x="122.3" y="55.1">1</text>
<text x="122.3" y="56.9">2</text>
<text x="122.3" y="58.7">3</text>
<text x="132.8" y="55.1">8</text>
<text x="132.8" y="56.9">7</text>
<text x="132.8" y="58.7">6</text>
<text x="143.7" y="56.9">2</text>
<text x="154.2" y="56.9">1</text>
<text x="180.1" y="57.4">2 RXM3</text>
<text x="180.1" y="59.2">2 RXP3</text>
<text x="210.3" y="58.7">10</text>
<text x="211.2" y="55.1">8</text>
<text x="211.2" y="56.9">9</text>
<text x="232.4" y="58.7">31</text>
<text x="232.4" y="56.9">32</text>
<text x="232.4" y="55.1">33</text>
<text x="79.1" y="61">2,5</text>
<text x="82.5" y="61">LED2_0</text>
<text x="122.3" y="60.4">4</text>
<text x="132.8" y="60.4">5</text>
<text x="143.7" y="60.4">4</text>
<text x="143.7" y="64">6</text>
<text x="154.2" y="60.4">3</text>
<text x="154.2" y="64">5</text>
<text x="180.1" y="62.8">2 TXP2</text>
<text x="180.1" y="61">2 TXM2</text>
<text x="210.3" y="60.4">11</text>
<text x="210.3" y="62.2">12</text>
<text x="210.3" y="64">13</text>
<text x="210.3" y="65.8">14</text>
<text x="232.4" y="65.8">27</text>
<text x="232.4" y="64">28</text>
<text x="232.4" y="62.2">29</text>
<text x="232.4" y="60.4">30</text>
<text x="180.1" y="71.6">2 TXP1</text>
<text x="180.1" y="69.9">2 TXM1</text>
<text x="180.1" y="68.1">2 RXP2</text>
<text x="180.1" y="66.3">2 RXM2</text>
<text x="210.3" y="67.5">15</text>
<text x="210.3" y="69.3">16</text>
<text x="210.3" y="71.1">17</text>
<text x="232.4" y="71.1">24</text>
<text x="232.4" y="69.3">25</text>
<text x="232.4" y="67.5">26</text>
<text x="180.1" y="75.2">2 RXM1</text>
<text x="180.1" y="77">2 RXP1</text>
<text x="210.3" y="72.9">18</text>
<text x="210.3" y="74.7">19</text>
<text x="210.3" y="76.4">20</text>
<text x="232.4" y="76.4">21</text>
<text x="232.4" y="74.7">22</text>
<text x="232.4" y="72.9">23</text>
<text x="80.5" y="82.3">2 LED3_2</text>
<text x="122.3" y="81.8">1</text>
<text x="122.3" y="83.5">2</text>
<text x="132.8" y="81.8">8</text>
<text x="132.8" y="83.5">7</text>
<text x="143.7" y="81.8">2</text>
<text x="154.2" y="81.8">1</text>
<text x="79.1" y="85.9">2,5</text>
<text x="80.5" y="84.1">2 LED3_1</text>
<text x="82.5" y="85.9">LED3_0</text>
<text x="122.3" y="85.3">3</text>
<text x="122.3" y="87.1">4</text>
<text x="132.8" y="85.3">6</text>
<text x="132.8" y="87.1">5</text>
<text x="143.7" y="85.3">4</text>
<text x="143.7" y="88.9">6</text>
<text x="154.2" y="85.3">3</text>
<text x="154.2" y="88.9">5</text>
<text x="80.5" y="107.2">2 LED4_2</text>
<text x="122.3" y="104.9">1</text>
<text x="122.3" y="106.7">2</text>
<text x="132.8" y="104.9">8</text>
<text x="132.8" y="106.7">7</text>
<text x="143.7" y="106.7">2</text>
<text x="154.2" y="106.7">1</text>
<text x="80.5" y="109">2 LED4_1</text>
<text x="80.5" y="110.8">2 LED4_0</text>
<text x="122.3" y="108.4">3</text>
<text x="122.3" y="110.2">4</text>
<text x="132.8" y="108.4">6</text>
<text x="132.8" y="110.2">5</text>
<text x="143.7" y="110.2">4</text>
<text x="143.7" y="113.8">6</text>
<text x="154.2" y="110.2">3</text>
<text x="154.2" y="113.8">5</text>
<text x="181.9" y="112.5">2 TXM5</text>
<text x="213" y="112">1</text>
<text x="213" y="113.8">2</text>
<text x="230.6" y="113.8">15</text>
<text x="230.6" y="112">16</text>
<text x="181.9" y="116.1">2 TXP5</text>
<text x="213" y="115.5">3</text>
<text x="213" y="117.3">4</text>
<text x="213" y="119.1">5</text>
<text x="230.6" y="119.1">12</text>
<text x="230.6" y="117.3">13</text>
<text x="230.6" y="115.5">14</text>
<text x="183.7" y="125">2 RXP5</text>
<text x="183.7" y="121.4">2 RXM5</text>
<text x="213" y="120.9">6</text>
<text x="213" y="122.7">7</text>
<text x="213" y="124.4">8</text>
<text x="230.6" y="124.4">9</text>
<text x="230.6" y="122.7">10</text>
<text x="230.6" y="120.9">11</text>
<text x="122.3" y="129.8">1</text>
<text x="122.3" y="131.6">2</text>
<text x="132.8" y="129.8">8</text>
<text x="132.8" y="131.6">7</text>
<text x="143.7" y="131.6">2</text>
<text x="154.2" y="131.6">1</text>
<text x="79.1" y="132.1">2,5</text>
<text x="79.1" y="135.7">2,5</text>
<text x="79.1" y="133.9">2,5</text>
<text x="82.5" y="132.1">LED5_2</text>
<text x="82.5" y="135.7">LED5_0</text>
<text x="82.5" y="133.9">LED5_1</text>
<text x="122.3" y="133.3">3</text>
<text x="122.3" y="135.1">4</text>
<text x="132.8" y="133.3">6</text>
<text x="132.8" y="135.1">5</text>
<text x="143.7" y="135.1">4</text>
<text x="154.2" y="135.1">3</text>
<text x="143.7" y="138.7">6</text>
<text x="154.2" y="138.7">5</text>
<text x="204.5" y="200.6">Title</text>
<text x="204.5" y="205.9">Size</text>
<text x="211.6" y="205.9">Document Number</text>
<text x="263.1" y="205.9">Rev</text>
<text x="264.9" y="207.7">1.0</text>
<text x="204.5" y="211.2">Date:</text>
<text x="213.7" y="211.2">Thursday, September 23, 2010</text>
<text x="240" y="211.2">Sheet</text>
<text x="248.9" y="211.2">3</text>
<text x="254.3" y="211.2">of</text>
<text x="259.6" y="211.2">7</text>
</g>
<g font-size="1.6" fill="#000080">
<text x="10.7" y="22.2">J1</text>
<text x="147.6" y="20.1">FB1</text>
<text x="24.9" y="29.9">R22</text>
<text x="32" y="29.9">51</text>
<text x="37.3" y="29.9">R23</text>
<text x="44.4" y="29.9">51</text>
<text x="53.3" y="29.9">R24</text>
<text x="60.5" y="29.9">75</text>
<text x="124.5" y="28.1">RN1</text>
<text x="145.8" y="28.1">LED1</text>
<text x="24.9" y="31.6">R25</text>
<text x="24.9" y="35.2">R26</text>
<text x="32" y="31.6">51</text>
<text x="32" y="35.2">51</text>
<text x="37.3" y="35.2">R27</text>
<text x="44.4" y="35.2">51</text>
<text x="53.3" y="35.2">C8</text>
<text x="58.7" y="35.2">1000pf/2kv</text>
<text x="24.9" y="37">R28</text>
<text x="32" y="37">51</text>
<text x="125.3" y="38.9">8P4R220</text>
<text x="214.6" y="39.8">T1</text>
<text x="10.7" y="47.1">J2</text>
<text x="10.7" y="42.3">RJ45</text>
<text x="147.6" y="44.1">LEDx3</text>
<text x="125.3" y="53.1">RN2</text>
<text x="145.8" y="53">LED2</text>
<text x="24.9" y="56.5">R32</text>
<text x="24.9" y="54.8">R29</text>
<text x="32" y="56.5">51</text>
<text x="32" y="54.8">51</text>
<text x="37.3" y="54.8">R30</text>
<text x="44.4" y="54.8">51</text>
<text x="53.3" y="54.8">R31</text>
<text x="60.5" y="54.8">75</text>
<text x="24.9" y="61.9">R35</text>
<text x="24.9" y="60.1">R33</text>
<text x="32" y="61.9">51</text>
<text x="32" y="60.1">51</text>
<text x="37.3" y="60.1">R34</text>
<text x="44.4" y="60.1">51</text>
<text x="53.3" y="60.1">C9</text>
<text x="58.7" y="60.1">1000pf/2kv</text>
<text x="125.3" y="63.8">8P4R220</text>
<text x="10.7" y="67.2">RJ45</text>
<text x="147.6" y="69">LEDx3</text>
<text x="10.7" y="73.8">J3</text>
<text x="145.8" y="77.9">LED3</text>
<text x="24.9" y="83.2">R38</text>
<text x="24.9" y="81.4">R36</text>
<text x="32" y="83.2">51</text>
<text x="32" y="81.4">51</text>
<text x="37.3" y="81.4">R39</text>
<text x="44.4" y="81.4">51</text>
<text x="53.3" y="81.4">R37</text>
<text x="60.5" y="81.4">75</text>
<text x="125.3" y="79.8">RN3</text>
<text x="218.7" y="81.4">QUAD</text>
<text x="24.9" y="88.5">R42</text>
<text x="24.9" y="86.8">R40</text>
<text x="32" y="88.5">51</text>
<text x="32" y="86.8">51</text>
<text x="37.3" y="86.8">R41</text>
<text x="44.4" y="86.8">51</text>
<text x="53.3" y="86.8">C10</text>
<text x="58.7" y="86.8">1000pf/2kv</text>
<text x="10.7" y="93.9">RJ45</text>
<text x="125.3" y="90.5">8P4R220</text>
<text x="147.6" y="93.9">LEDx3</text>
<text x="10.7" y="98.7">J4</text>
<text x="24.9" y="106.3">R44</text>
<text x="32" y="106.3">51</text>
<text x="37.3" y="106.3">R45</text>
<text x="44.4" y="106.3">51</text>
<text x="53.3" y="106.3">R43</text>
<text x="60.5" y="106.3">75</text>
<text x="124.5" y="102.8">RN4</text>
<text x="145.8" y="102.8">LED4</text>
<text x="24.9" y="108.1">R46</text>
<text x="24.9" y="111.7">R47</text>
<text x="24.9" y="113.4">R49</text>
<text x="32" y="108.1">51</text>
<text x="32" y="111.7">51</text>
<text x="32" y="113.4">51</text>
<text x="37.3" y="111.7">R48</text>
<text x="44.4" y="111.7">51</text>
<text x="53.3" y="111.7">C11</text>
<text x="58.7" y="111.7">1000pf/2kv</text>
<text x="125.3" y="113.6">8P4R220</text>
<text x="216.9" y="109.2">T2</text>
<text x="10.7" y="118.8">RJ45</text>
<text x="147.6" y="118.8">LEDx3</text>
<text x="10.7" y="127.1">J5</text>
<text x="125.3" y="127.8">RN5</text>
<text x="145.8" y="127.7">LED5</text>
<text x="200.9" y="131.2">C12</text>
<text x="208" y="131.2">C13</text>
<text x="216.9" y="129.4">SINGLE</text>
<text x="24.9" y="136.5">R53</text>
<text x="24.9" y="134.8">R50</text>
<text x="32" y="136.5">51</text>
<text x="32" y="134.8">51</text>
<text x="37.3" y="134.8">R51</text>
<text x="44.4" y="134.8">51</text>
<text x="53.3" y="134.8">R52</text>
<text x="60.5" y="134.8">75</text>
<text x="200.9" y="134.8">0.1uF</text>
<text x="208" y="134.8">0.1uF</text>
<text x="24.9" y="140.1">R55</text>
<text x="24.9" y="141.9">R56</text>
<text x="32" y="140.1">51</text>
<text x="32" y="141.9">51</text>
<text x="37.3" y="138.3">R54</text>
<text x="44.4" y="138.3">51</text>
<text x="53.3" y="140.1">C14</text>
<text x="58.7" y="140.1">1000pf/2kv</text>
<text x="125.3" y="138.5">8P4R220</text>
<text x="147.6" y="143.7">LEDx3</text>
<text x="10.7" y="147.2">RJ45</text>
<text x="40.9" y="161.4">C15</text>
<text x="46.2" y="161.4">1000pf/2kv</text>
</g>
<g font-size="1.6" fill="#004080">
<text x="12.4" y="25.6">1</text>
<text x="12.4" y="27.4">2</text>
<text x="12.4" y="29.2">3</text>
<text x="12.4" y="30.9">4</text>
<text x="12.4" y="32.7">5</text>
<text x="12.4" y="34.5">6</text>
<text x="12.4" y="36.3">7</text>
<text x="12.4" y="38.1">8</text>
<text x="12.4" y="50.5">1</text>
<text x="12.4" y="52.3">2</text>
<text x="12.4" y="54.1">3</text>
<text x="12.4" y="55.8">4</text>
<text x="12.4" y="57.6">5</text>
<text x="12.4" y="59.4">6</text>
<text x="12.4" y="61.2">7</text>
<text x="12.4" y="62.9">8</text>
<text x="12.4" y="77.2">1</text>
<text x="12.4" y="79">2</text>
<text x="12.4" y="80.7">3</text>
<text x="12.4" y="82.5">4</text>
<text x="12.4" y="84.3">5</text>
<text x="12.4" y="86.1">6</text>
<text x="12.4" y="87.8">7</text>
<text x="12.4" y="89.6">8</text>
<text x="12.4" y="102.1">1</text>
<text x="12.4" y="103.8">2</text>
<text x="12.4" y="105.6">3</text>
<text x="12.4" y="107.4">4</text>
<text x="12.4" y="109.2">5</text>
<text x="12.4" y="111">6</text>
<text x="12.4" y="112.7">7</text>
<text x="216" y="112.7">1</text>
<text x="226.7" y="112.7">16</text>
<text x="12.4" y="114.5">8</text>
<text x="216" y="114.5">2</text>
<text x="216" y="116.3">3</text>
<text x="216" y="118.1">4</text>
<text x="216" y="119.8">5</text>
<text x="226.7" y="119.8">12</text>
<text x="226.7" y="118.1">13</text>
<text x="226.7" y="116.3">14</text>
<text x="226.7" y="114.5">15</text>
<text x="216" y="121.6">6</text>
<text x="216" y="123.4">7</text>
<text x="216" y="125.2">8</text>
<text x="226.7" y="123.4">10</text>
<text x="226.7" y="121.6">11</text>
<text x="227.6" y="125.2">9</text>
<text x="12.4" y="130.5">1</text>
<text x="12.4" y="132.3">2</text>
<text x="12.4" y="134.1">3</text>
<text x="12.4" y="135.8">4</text>
<text x="12.4" y="137.6">5</text>
<text x="12.4" y="139.4">6</text>
<text x="12.4" y="141.2">7</text>
<text x="12.4" y="143">8</text>
</g>
<g font-size="1.6" fill="#f00">
<text x="19.9" y="24.5">RX1P</text>
<text x="19.9" y="26.3">RX1M</text>
<text x="19.9" y="28.1">TX1P</text>
<text x="64.4" y="29.9">CMT1</text>
<text x="19.9" y="33.4">TX1M</text>
<text x="99.6" y="31.6">LED1_2</text>
<text x="99.6" y="33.4">LED1_1</text>
<text x="99.6" y="35.2">LED1_0</text>
<text x="245.7" y="44.1">TX4P</text>
<text x="245.7" y="42.3">TX4M</text>
<text x="245.7" y="47.6">RX4M</text>
<text x="245.7" y="45.9">CMT4</text>
<text x="19.9" y="49.4">RX2P</text>
<text x="19.9" y="51.2">RX2M</text>
<text x="19.9" y="53">TX2P</text>
<text x="245.7" y="49.4">RX4P</text>
<text x="245.7" y="53">TX3P</text>
<text x="245.7" y="51.2">TX3M</text>
<text x="19.9" y="58.3">TX2M</text>
<text x="64.4" y="54.8">CMT2</text>
<text x="99.6" y="56.5">LED2_2</text>
<text x="99.6" y="58.3">LED2_1</text>
<text x="245.7" y="54.8">CMT3</text>
<text x="245.7" y="56.5">RX3M</text>
<text x="245.7" y="58.3">RX3P</text>
<text x="99.6" y="60.1">LED2_0</text>
<text x="245.7" y="61.9">TX2P</text>
<text x="245.7" y="65.4">RX2M</text>
<text x="245.7" y="60.1">TX2M</text>
<text x="245.7" y="63.6">CMT2</text>
<text x="245.7" y="70.8">TX1P</text>
<text x="245.7" y="69">TX1M</text>
<text x="245.7" y="67.2">RX2P</text>
<text x="19.9" y="77.9">RX3M</text>
<text x="19.9" y="76.1">RX3P</text>
<text x="245.7" y="72.5">CMT1</text>
<text x="245.7" y="74.3">RX1M</text>
<text x="245.7" y="76.1">RX1P</text>
<text x="19.9" y="79.7">TX3P</text>
<text x="64.4" y="81.4">CMT3</text>
<text x="99.6" y="81.4">LED3_2</text>
<text x="99.6" y="83.2">LED3_1</text>
<text x="19.9" y="85">TX3M</text>
<text x="99.6" y="85">LED3_0</text>
<text x="19.9" y="101">RX4P</text>
<text x="19.9" y="102.8">RX4M</text>
<text x="19.9" y="104.5">TX4P</text>
<text x="64.4" y="106.3">CMT4</text>
<text x="99.9" y="106.3">LED4_2</text>
<text x="19.9" y="109.9">TX4M</text>
<text x="99.6" y="108.1">LED4_1</text>
<text x="99.6" y="109.9">LED4_0</text>
<text x="245.7" y="113.4">CMT5</text>
<text x="245.7" y="111.7">TX5M</text>
<text x="245.7" y="115.2">TX5P</text>
<text x="245.7" y="120.5">RX5M</text>
<text x="245.7" y="124.1">RX5P</text>
<text x="19.9" y="131.2">RX5M</text>
<text x="19.9" y="129.4">RX5P</text>
<text x="96.4" y="131.2">LED5_2</text>
<text x="19.9" y="133">TX5P</text>
<text x="64.4" y="134.8">CMT5</text>
<text x="96.4" y="134.8">LED5_0</text>
<text x="96.4" y="133">LED5_1</text>
<text x="19.9" y="138.3">TX5M</text>
</g>
<g font-size="1.3">
<text x="28.4" y="1.3">5</text>
<text x="81.8" y="1.3">4</text>
<text x="135.1" y="1.3">3</text>
<text x="188.5" y="1.3">2</text>
<text x="241.8" y="1.3">1</text>
<text x=".4" y="29.1">D</text>
<text x="268.9" y="29.1">D</text>
<text x=".4" y="81.6">C</text>
<text x="268.9" y="81.6">C</text>
<text x=".4" y="134">B</text>
<text x="268.9" y="134">B</text>
<text x=".4" y="186.5">A</text>
<text x="268.9" y="186.5">A</text>
<text x="28.4" y="212.9">5</text>
<text x="81.8" y="212.9">4</text>
<text x="135.1" y="212.9">3</text>
<text x="188.5" y="212.9">2</text>
<text x="241.8" y="212.9">1</text>
</g>
</svg>
